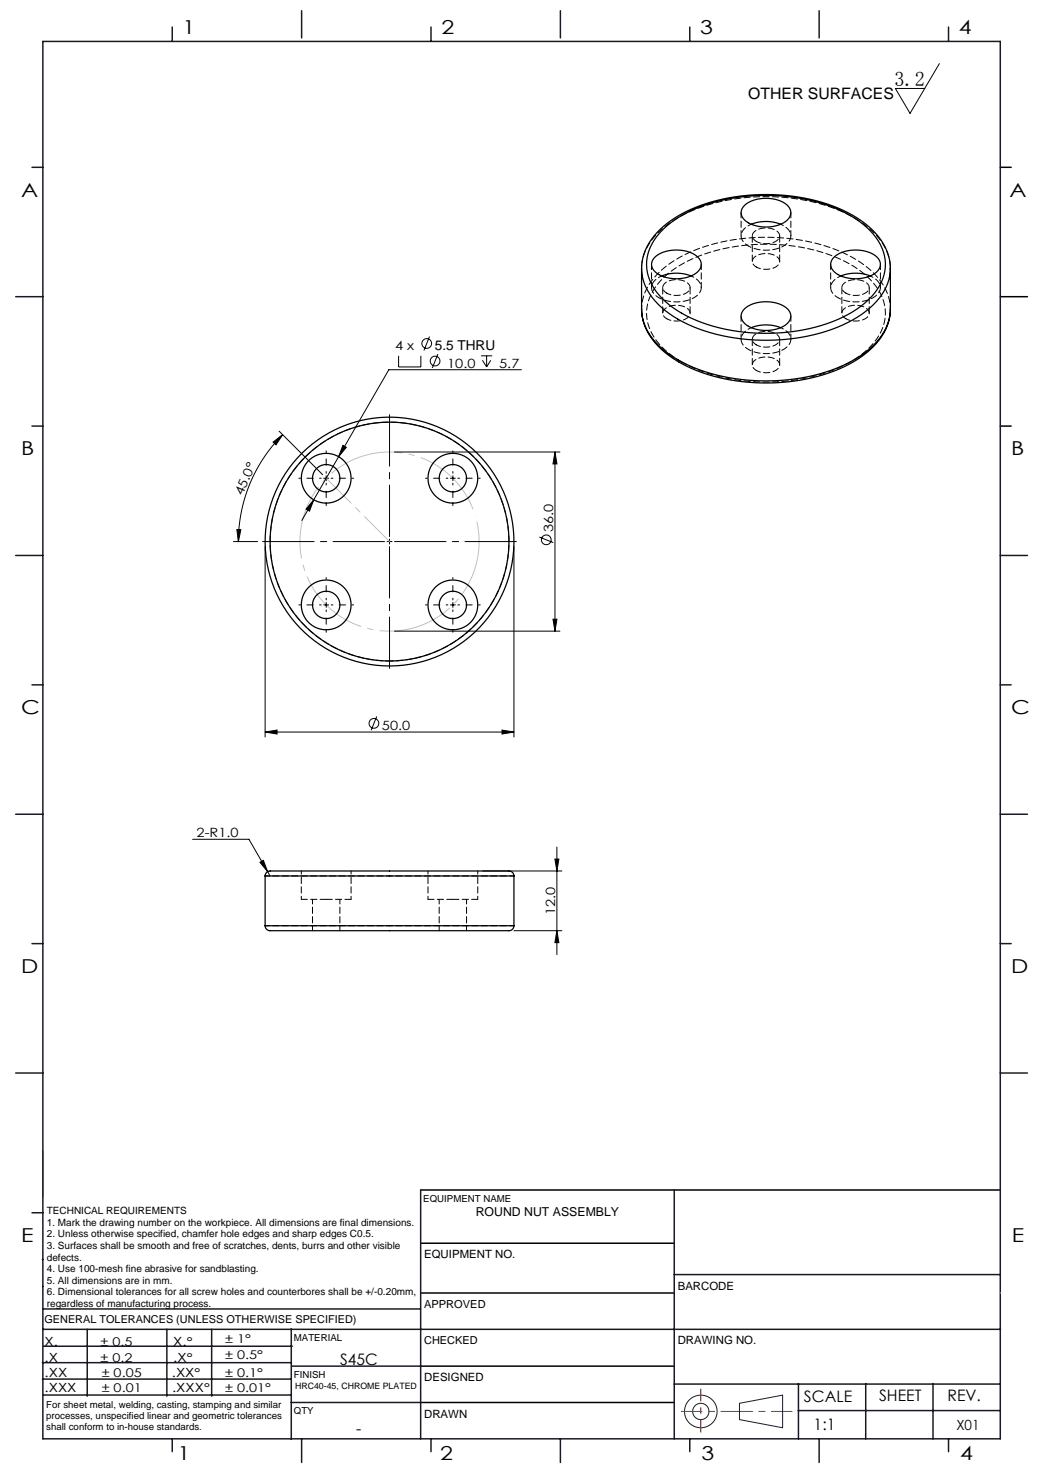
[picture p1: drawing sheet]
<svg xmlns="http://www.w3.org/2000/svg" width="210mm" height="297mm" viewBox="0 0 210 297" stroke-linecap="round" stroke-linejoin="round" font-family="sans-serif">
<g fill="none" stroke="#191924" stroke-width=".2">
<path d="M8.6 231.2v9.4M148.6 282l8.7-1.6v6.5l-8.7-1.6z"/>
<circle cx="140.8" cy="283.6" r="3.3"/>
<circle cx="140.8" cy="283.6" r="1.64"/>
</g>
<path d="M201 33.6h2.2M201 59.6h5.5M201 85.6h2.2M84.5 239.1h116.5M84.6 259.8h50.9M84.6 249.8h50.9M84.6 274.5h50.9M84.5 281.8h51" fill="none" stroke="#000" stroke-width=".3"/>
<path d="M136.9 283.6h22.3" fill="none" stroke="#f00" stroke-width=".2" stroke-dasharray="6.3 1.3 1.3 1.3" stroke-dashoffset="2.2"/>
<path d="M140.8 287.8v-8.7" fill="none" stroke="#f00" stroke-width=".2" stroke-dasharray="6.3 1.3 1.3 1.3" stroke-dashoffset="3.9"/>
<g fill="none" stroke="#191924" stroke-width=".3">
<path d="M8.6 8.3h192.4v280.8h-192.4zM34.6 5.4v2.9M60.6 2.2v5.4M86.6 5.4v2.9M112.6 2.2v5.4M138.6 5.4v2.9M164.6 2.2v5.4M190.6 5.4v2.9M6.4 33.6h2.2M3.2 59.6h5.4M6.4 85.6h2.2M3.2 111.6h5.4"/>
<path d="M201 111.6h5.5M6.4 137.6h2.2M201 137.6h2.2M3.2 163.6h5.4M201 163.6h5.5M6.4 189.6h2.2M201 189.6h2.2M3.2 215.6h5.4M201 215.6h5.5M84.5 239.1v50M135.5 239.1v50M6.4 243.7h2.2"/>
<path d="M8.5 253.1h.1M8.6 258.5h.1M135.5 256.1h65.5M8.5 277.1h49.9M8.5 273.8h49.9M8.6 267.1h75.9M8.6 263h75.9M8.8 270.5h49.9M17.5 267.1v13.5M33.5 267.1v13.5M42.5 267.1v13.5M58.5 267.1v22.1"/>
<path d="M58.6 274.5h26M84.6 267.1h116.5M135.5 278.1h65.5M160.5 278v11.1M174 278v11.1M187.5 278v11.1M8.8 280.3h49.7M34.6 289.1v2.6M58.5 281.8h26M60.6 289.1v4.8M86.6 289.1v2.6M112.6 289.1v4.8"/>
<path d="M138.6 289.1v2.6M160.4 283.5h40.6M164.6 289.1v4.8M190.6 289.1v2.6"/>
</g>
<path d="M201 259.8h.1" fill="none" stroke="#c0c0c0" stroke-width=".2"/>
<g fill="none" stroke="#000" stroke-width=".2">
<path d="M188.8 12.8l-5.9 10-3-5h5.9M80.1 71.5v2.2h4.5v-2.2M86.3 67.6l-1.1 2.8M88 71.2l-1.1 2.7M96.7 71.5h2.2M97 72.4l.8 1.3M97.8 71.5v2.2M98.6 72.4l-.8 1.3M104.8 74.3h-26.7l-17.4 30.3M54.9 88.8l1.9-1.4-1.3 2zM56.1 86.6l8.7 8.8M56.8 87.4a30.4 30.4 0 0 0-8.9 21.4"/>
<path d="M65.1 96.1h1M65.6 95.6v1M68.9 89.5l.7 .4-1.5 1.9zM79.3 90.8h33.2M90.5 96.1h1M91 95.6v1M111.5 90.8v36M111.5 90.8l.4 2.4h-.8zM46.9 108.8h4.9M47.6 106.4h.8l-.5 2.4zM53.3 109.8v38.3M63.1 100.4l-.9 2.3-.7-.4z"/>
<path d="M77.8 108.8h1M78.3 108.3v1M103.3 109.8v38.3M108.4 107.9l2.8 1.1M65.1 121.6h1M65.6 121.1v1M79.3 126.8h33.2M90.5 121.6h1M91 121.1v1M111.1 124.4h.8l-.4 2.4zM53.3 147.1l2.4-.4v.8zM53.3 147.1h50"/>
<path d="M75.7 144l-1.1 2.8M100.9 146.7l2.4 .4-2.4 .4zM38.7 168.7h11.3l4.3 7.3M52.2 173.3l.7-.4 .9 2.3zM97 175h15.9M111.5 172.6h.8l-.4 2.4zM111.9 170.2v21.6M103.3 187h9.6M111.9 187l.4 2.4h-.8z"/>
<circle cx="85.8" cy="69" r=".98"/>
<circle cx="87.4" cy="72.5" r=".98"/>
<circle cx="109.8" cy="108.5" r=".98"/>
<circle cx="75.1" cy="145.4" r=".98"/>
</g>
<path d="M95.5 103.6a18 18 0 0 0-30.1-7.3 18 18 0 0 0 8.1 29.9 18 18 0 0 0 22.3-21.5l-.3-1.1" fill="none" stroke="#c0c0c0" stroke-width=".2" stroke-dasharray="15.2 1.3 1.3 1.3" stroke-dashoffset="-1.3" stroke-linecap="butt"/>
<path d="M77.3 108.8h-24.5M78.3 107.8v-24.5M78.3 109.8v24.5M79.3 108.8h24.5" fill="none" stroke="#000" stroke-width=".2" stroke-dasharray="15.2 1.3 1.3 1.3" stroke-dashoffset="4.9"/>
<g fill="none" stroke="#000" stroke-width=".2" stroke-dasharray="15.2 1.3 1.3 1.3" stroke-dashoffset="14.9">
<path d="M64.6 96.1h-4.5M65.6 95.1v-4.5M65.6 97.1v4.5M66.6 96.1h4.5M90 96.1h-4.5M91 95.1v-4.5M91 97.1v4.5M92 96.1h4.5M64.6 121.6h-4.5M65.6 120.6v-4.5M65.6 122.6v4.5M66.6 121.6h4.5"/>
<path d="M90 121.6h-4.5M91 120.6v-4.5M91 122.6v4.5M92 121.6h4.5"/>
</g>
<path d="M78.3 108.8l-12.7-12.7" fill="none" stroke="#c0c0c0" stroke-width=".2" stroke-dasharray="15.2 1.3 1.3 1.3" stroke-dashoffset="8.1"/>
<g fill="#000">
<path d="M54.9 88.8l1.9-1.4-1.3 2zM47.6 106.4h.8l-.5 2.4z"/>
<path d="M111.1 124.4h.8l-.4 2.4zM111.5 90.8l.4 2.4h-.8z"/>
<path d="M52.2 173.3l1.6 1.9-.9-2.3zM53.3 147.1l2.4-.4v.8zM100.9 146.7l2.4 .4-2.4 .4zM63.1 100.4l-1.6 1.9 .7 .4zM68.9 89.5l-.8 2.3 1.5-1.9z"/>
<path d="M111.9 187l.4 2.4h-.8zM111.5 172.6h.8l-.4 2.4z"/>
</g>
<g fill="none" stroke="#000" stroke-width=".25">
<path d="M128.9 54a11 11 0 0 0 4.7 8.4 32.7 32.7 0 0 0 19.5 6 35.3 35.3 0 0 0 20.1-5.3 11.7 11.7 0 0 0 5.7-9.1M128.9 53.9v8.2a11 11 0 0 0 4.7 8.4 32.7 32.7 0 0 0 19.5 6 35.3 35.3 0 0 0 20.1-5.2 11.7 11.7 0 0 0 5.7-9.2v-8.2M128.9 54a11.5 11.5 0 0 1 5.2-9.2 33.5 33.5 0 0 1 20-5.7 33.1 33.1 0 0 1 19.8 5.8 11.7 11.7 0 0 1 5 9.1M131.6 51.6a7.3 7.3 0 0 1 8.6 0 1.98 1.98 0 0 1-.3 3.3 7.4 7.4 0 0 1-8.3-.3 1.91 1.91 0 0 1 0-3zM133 55.5a8.1 8.1 0 0 1 5.9 0M133.3 46a27.3 27.3 0 0 1 15.7-6.4 36.7 36.7 0 0 1 21.9 3.7 13.1 13.1 0 0 1 6.8 8.1 9.4 9.4 0 0 1-3.2 8.8 27.3 27.3 0 0 1-15.6 6.5 36.7 36.7 0 0 1-21.9-3.8 13.1 13.1 0 0 1-6.9-8.1 9.4 9.4 0 0 1 3.2-8.8zM149.6 41.2a7.3 7.3 0 0 1 8.6 0 1.98 1.98 0 0 1-.3 3.3 7.4 7.4 0 0 1-8.3-.3 1.91 1.91 0 0 1 0-3zM151 45.1a8.1 8.1 0 0 1 5.9 0M167.6 51.6a7.3 7.3 0 0 1 8.6 0 1.97 1.97 0 0 1-.3 3.3 7.4 7.4 0 0 1-8.3-.3 1.91 1.91 0 0 1 0-3zM169 55.5a8.1 8.1 0 0 1 5.9 0M178.9 53.9v.1M128.9 62a11.7 11.7 0 0 0 5.5 9.4 34.3 34.3 0 0 0 21.2 5.5 32.4 32.4 0 0 0 18.5-5.9 11.5 11.5 0 0 0 4.8-8.9"/>
<path d="M149.6 62a7.3 7.3 0 0 1 8.6 0 1.98 1.98 0 0 1-.3 3.3 7.4 7.4 0 0 1-8.3-.3 1.91 1.91 0 0 1 0-3zM151 65.8a8.1 8.1 0 0 1 5.9 0M53.3 176a1.26 1.26 0 0 1 1.7-1h47.1a1.05 1.05 0 0 1 1.2 1M53.3 176h50M53.3 176v10M103.3 176v10M53.3 186a1.26 1.26 0 0 0 1.7 1h47.1a1.05 1.05 0 0 0 1.2-1M53.3 186h50"/>
<circle cx="65.6" cy="96.1" r="5"/>
<circle cx="65.6" cy="96.1" r="2.75"/>
<circle cx="91" cy="96.1" r="5"/>
<circle cx="91" cy="96.1" r="2.75"/>
<circle cx="78.3" cy="108.8" r="25"/>
<circle cx="78.3" cy="108.8" r="24"/>
<circle cx="65.6" cy="121.6" r="5"/>
<circle cx="65.6" cy="121.6" r="2.75"/>
<circle cx="91" cy="121.6" r="5"/>
<circle cx="91" cy="121.6" r="2.75"/>
</g>
<g fill="none" stroke="#000" stroke-width=".2" stroke-dasharray="1.3 .6">
<path d="M133.2 57.8v5.1M151.2 47.4v5.1M156.7 52.5v-5.1M169.2 57.8v5.1M128.9 62v.1M138.7 62.9v-5.1M151.2 68.2v5.1M156.7 73.3v-5.1M174.7 62.9v-5.1M60.6 180.7h5M65.6 180.7h5M86 180.7h5"/>
<path d="M91 180.7h5"/>
</g>
<path d="M129 52.9a11.8 11.8 0 0 1 5.2-7.9 33.9 33.9 0 0 1 19.9-5.5 34.7 34.7 0 0 1 18.9 5.1 12.3 12.3 0 0 1 5.9 8.3M178.9 62.1a10.7 10.7 0 0 0-4.3-8.1 31.3 31.3 0 0 0-17.8-6.2 36.4 36.4 0 0 0-21.7 4.8 12.2 12.2 0 0 0-6.2 9.2v.2M60.6 175v5.7M86 175v5.7M70.6 180.7v-5.7M96 180.7v-5.7" fill="none" stroke="#000" stroke-width=".2" stroke-dasharray="1.3 .6" stroke-dashoffset=".6"/>
<path d="M62.8 180.7v6.3M68.3 187v-6.3M88.3 180.7v6.3M93.8 187v-6.3" fill="none" stroke="#000" stroke-width=".2" stroke-dasharray="1.3 .6" stroke-dashoffset=".3"/>
<path d="M134 58.9a3.9 3.9 0 0 0 4.5-.5 1.28 1.28 0 0 0-1-1.9 3.5 3.5 0 0 0-4.3 1l.1 .7 .7 .7M152 48.5a3.9 3.9 0 0 0 4.5-.5 1.28 1.28 0 0 0-1-1.9 3.5 3.5 0 0 0-4.3 1l.1 .7 .7 .7M152 53.7a3.9 3.9 0 0 0 4.5-.6 1.28 1.28 0 0 0-1-1.9 3.5 3.5 0 0 0-4.3 1l.1 .8 .7 .7M170 58.9a3.9 3.9 0 0 0 4.5-.5 1.28 1.28 0 0 0-1-1.9 3.5 3.5 0 0 0-4.3 1l.1 .7 .7 .7M134 64a3.9 3.9 0 0 0 4.5-.5 1.28 1.28 0 0 0-1-1.9 3.5 3.5 0 0 0-4.3 1l.1 .8 .7 .6M152 69.3a3.9 3.9 0 0 0 4.5-.5 1.28 1.28 0 0 0-1-1.9 3.5 3.5 0 0 0-4.3 .9l.1 .8 .7 .7M152 74.4a3.9 3.9 0 0 0 4.5-.5 1.28 1.28 0 0 0-1-1.9 3.5 3.5 0 0 0-4.3 1l.1 .8 .7 .6M170 64a3.9 3.9 0 0 0 4.5-.5 1.28 1.28 0 0 0-1-1.9 3.5 3.5 0 0 0-4.3 1l.1 .8 .7 .6M53.3 176h50M103.3 186h-50" fill="none" stroke="#000" stroke-width=".2" stroke-dasharray="1.3 .6" stroke-dashoffset=".4"/>
<path d="M128.9 54l.1-1M133 55.5a2.45 2.45 0 0 0-1.8 3.1l.4 .7 .8 .5M151 45.1a2.45 2.45 0 0 0-1.8 3.1l.4 .7 .8 .5M169 55.5a2.45 2.45 0 0 0-1.8 3.1l.4 .7 .8 .5M178.9 53v.9M151 65.8a2.45 2.45 0 0 0-1.8 3.2l.4 .7 .8 .5M78.3 132.8a24 24 0 0 1-21-35.6 24 24 0 0 1 41.3-1.1 24 24 0 0 1-19 36.7h-1.3" fill="none" stroke="#000" stroke-width=".2" stroke-dasharray="1.3 .6" stroke-dashoffset=".5"/>
<path d="M137 72.7a13.1 13.1 0 0 1-6.9-8.1 9.4 9.4 0 0 1 3.2-8.8 27.3 27.3 0 0 1 15.7-6.4 36.7 36.7 0 0 1 21.9 3.7 13.1 13.1 0 0 1 6.8 8.1 9.4 9.4 0 0 1-3.2 8.8 27.3 27.3 0 0 1-15.6 6.5 36.7 36.7 0 0 1-21.9-3.8" fill="none" stroke="#000" stroke-width=".2" stroke-dasharray="1.3 .6" stroke-dashoffset=".1"/>
<path d="M132.4 59.8a7.5 7.5 0 0 0 7.8-.5 1.98 1.98 0 0 0-.3-3.3l-1-.5M150.4 49.4a7.5 7.5 0 0 0 7.8-.5 1.98 1.98 0 0 0-.3-3.3l-1-.5M168.4 59.8a7.5 7.5 0 0 0 7.8-.5 1.98 1.98 0 0 0-.3-3.3l-1-.5M150.4 70.2a7.5 7.5 0 0 0 7.8-.5 1.98 1.98 0 0 0-.3-3.3l-1-.6" fill="none" stroke="#000" stroke-width=".2" stroke-dasharray="1.3 .6" stroke-dashoffset=".7"/>
<path d="M130.9 53.1v4.7M140.9 57.8v-4.7M148.9 42.7v4.7M158.9 47.4v-4.7M166.9 53.1v4.7M176.9 57.8v-4.7M148.9 63.5v4.7M158.9 68.2v-4.7" fill="none" stroke="#000" stroke-width=".2" stroke-dasharray="1.3 .6" stroke-dashoffset=".2"/>
<text font-size="4.1" x="179.7" y="17.2">3.2</text>
<g font-size="3.9">
<text x="36.7" y="6.9">1</text>
<text x="88.7" y="6.9">2</text>
<text x="140.7" y="6.9">3</text>
<text x="192.7" y="6.9">4</text>
<text x="4.2" y="39.5">A</text>
<text x="202.9" y="39.5">A</text>
<text x="4.2" y="91.5">B</text>
<text x="203.2" y="91.5">B</text>
<text x="4.2" y="143.5">C</text>
<text x="203.2" y="143.5">C</text>
<text x="4.2" y="195.5">D</text>
<text x="203.2" y="195.5">D</text>
<text x="4.2" y="249.6">E</text>
<text x="203.3" y="249.6">E</text>
<text x="35.7" y="293.4">1</text>
<text x="88.4" y="293.4">2</text>
<text x="141" y="293.4">3</text>
<text x="193" y="293.4">4</text>
</g>
<g font-size="3.2">
<text x="150.4" y="20">OTHER SURFACES</text>
<text x="68.4" y="274.2">S45C</text>
<text x="161.6" y="281.7">SCALE</text>
<text x="176.7" y="281.5">SHEET</text>
<text x="190.4" y="281.5">REV.</text>
<text x="163.5" y="287.3">1:1</text>
<text x="71.6" y="288.2">-</text>
</g>
<text font-size="2.8" x="192.2" y="287.3">X01</text>
<text font-size="2.7" x="87.4" y="70.4">5.5 THRU</text>
<g font-size="2.6">
<text x="79.4" y="70.4">4 x</text>
<text x="89.9" y="73.9">10.0</text>
<text x="100.3" y="73.9">5.7</text>
<text x="48.7" y="99.7" transform="rotate(-67 48.7 99.7)">45.0°</text>
<text x="111.1" y="106.9" transform="rotate(-90 111.1 106.9)">36.0</text>
<text x="76.8" y="146.7">50.0</text>
<text x="39.5" y="168.3">2-R1.0</text>
<text x="111.6" y="183.8" transform="rotate(-90 111.6 183.8)">12.0</text>
</g>
<g font-size="2.5">
<text x="95.6" y="244.4">ROUND NUT ASSEMBLY</text>
<text x="8.9" y="273.6">.X</text>
<text x="8.9" y="270.4">X.</text>
<text x="34.8" y="273.7">.X°</text>
<text x="34.8" y="270.5">X.°</text>
<text x="9" y="276.7">.XX</text>
<text x="9" y="279.7">.XXX</text>
<text x="34.5" y="276.7">.XX°</text>
<text x="34.6" y="279.8">.XXX°</text>
</g>
<g font-size="2.4">
<text x="45.2" y="270">± 1°</text>
<text x="20.2" y="270.4">± 0.5</text>
<text x="20.2" y="273.7">± 0.2</text>
<text x="45.2" y="273.2">± 0.5°</text>
<text x="20.4" y="279.7">± 0.01</text>
<text x="20.4" y="276.7">± 0.05</text>
<text x="45.2" y="276.7">± 0.1°</text>
<text x="45.2" y="279.7">± 0.01°</text>
</g>
<g font-size="2.3">
<text x="85.2" y="252.9">EQUIPMENT NO.</text>
<text x="136.2" y="259.2">BARCODE</text>
<text x="136.2" y="270.2">DRAWING NO.</text>
<text x="85.2" y="277.6">DESIGNED</text>
<text x="85.2" y="284.9">DRAWN</text>
</g>
<g font-size="2.2">
<text x="85.2" y="262.8">APPROVED</text>
<text x="8.9" y="265.9">GENERAL TOLERANCES (UNLESS OTHERWISE SPECIFIED)</text>
<text x="85.2" y="270.1">CHECKED</text>
</g>
<g font-size="2">
<text x="9.4" y="244">TECHNICAL REQUIREMENTS</text>
<text x="9.4" y="246.3">1. Mark the drawing number on the workpiece. All dimensions are final dimensions.</text>
<text x="9.4" y="248.6">2. Unless otherwise specified, chamfer hole edges and sharp edges C0.5.</text>
<text x="9.4" y="251">3. Surfaces shall be smooth and free of scratches, dents, burrs and other visible</text>
<text x="9.4" y="253.3">defects.</text>
<text x="9.4" y="255.6">4. Use 100-mesh fine abrasive for sandblasting.</text>
<text x="9.4" y="258">5. All dimensions are in mm.</text>
<text x="9.4" y="260.3">6. Dimensional tolerances for all screw holes and counterbores shall be +/-0.20mm,</text>
<text x="9.4" y="262.6">regardless of manufacturing process.</text>
</g>
<g font-size="1.9">
<text x="85.1" y="241.5">EQUIPMENT NAME</text>
<text x="59.1" y="269.5">MATERIAL</text>
<text x="59.1" y="276.9">FINISH</text>
<text x="9.3" y="282.9">For sheet metal, welding, casting, stamping and similar</text>
<text x="9.3" y="285.1">processes, unspecified linear and geometric tolerances</text>
<text x="9.3" y="287.4">shall conform to in-house standards.</text>
<text x="59.1" y="284.2">QTY</text>
</g>
<text font-size="1.8" x="59.3" y="279">HRC40-45, CHROME PLATED</text>
</svg>
